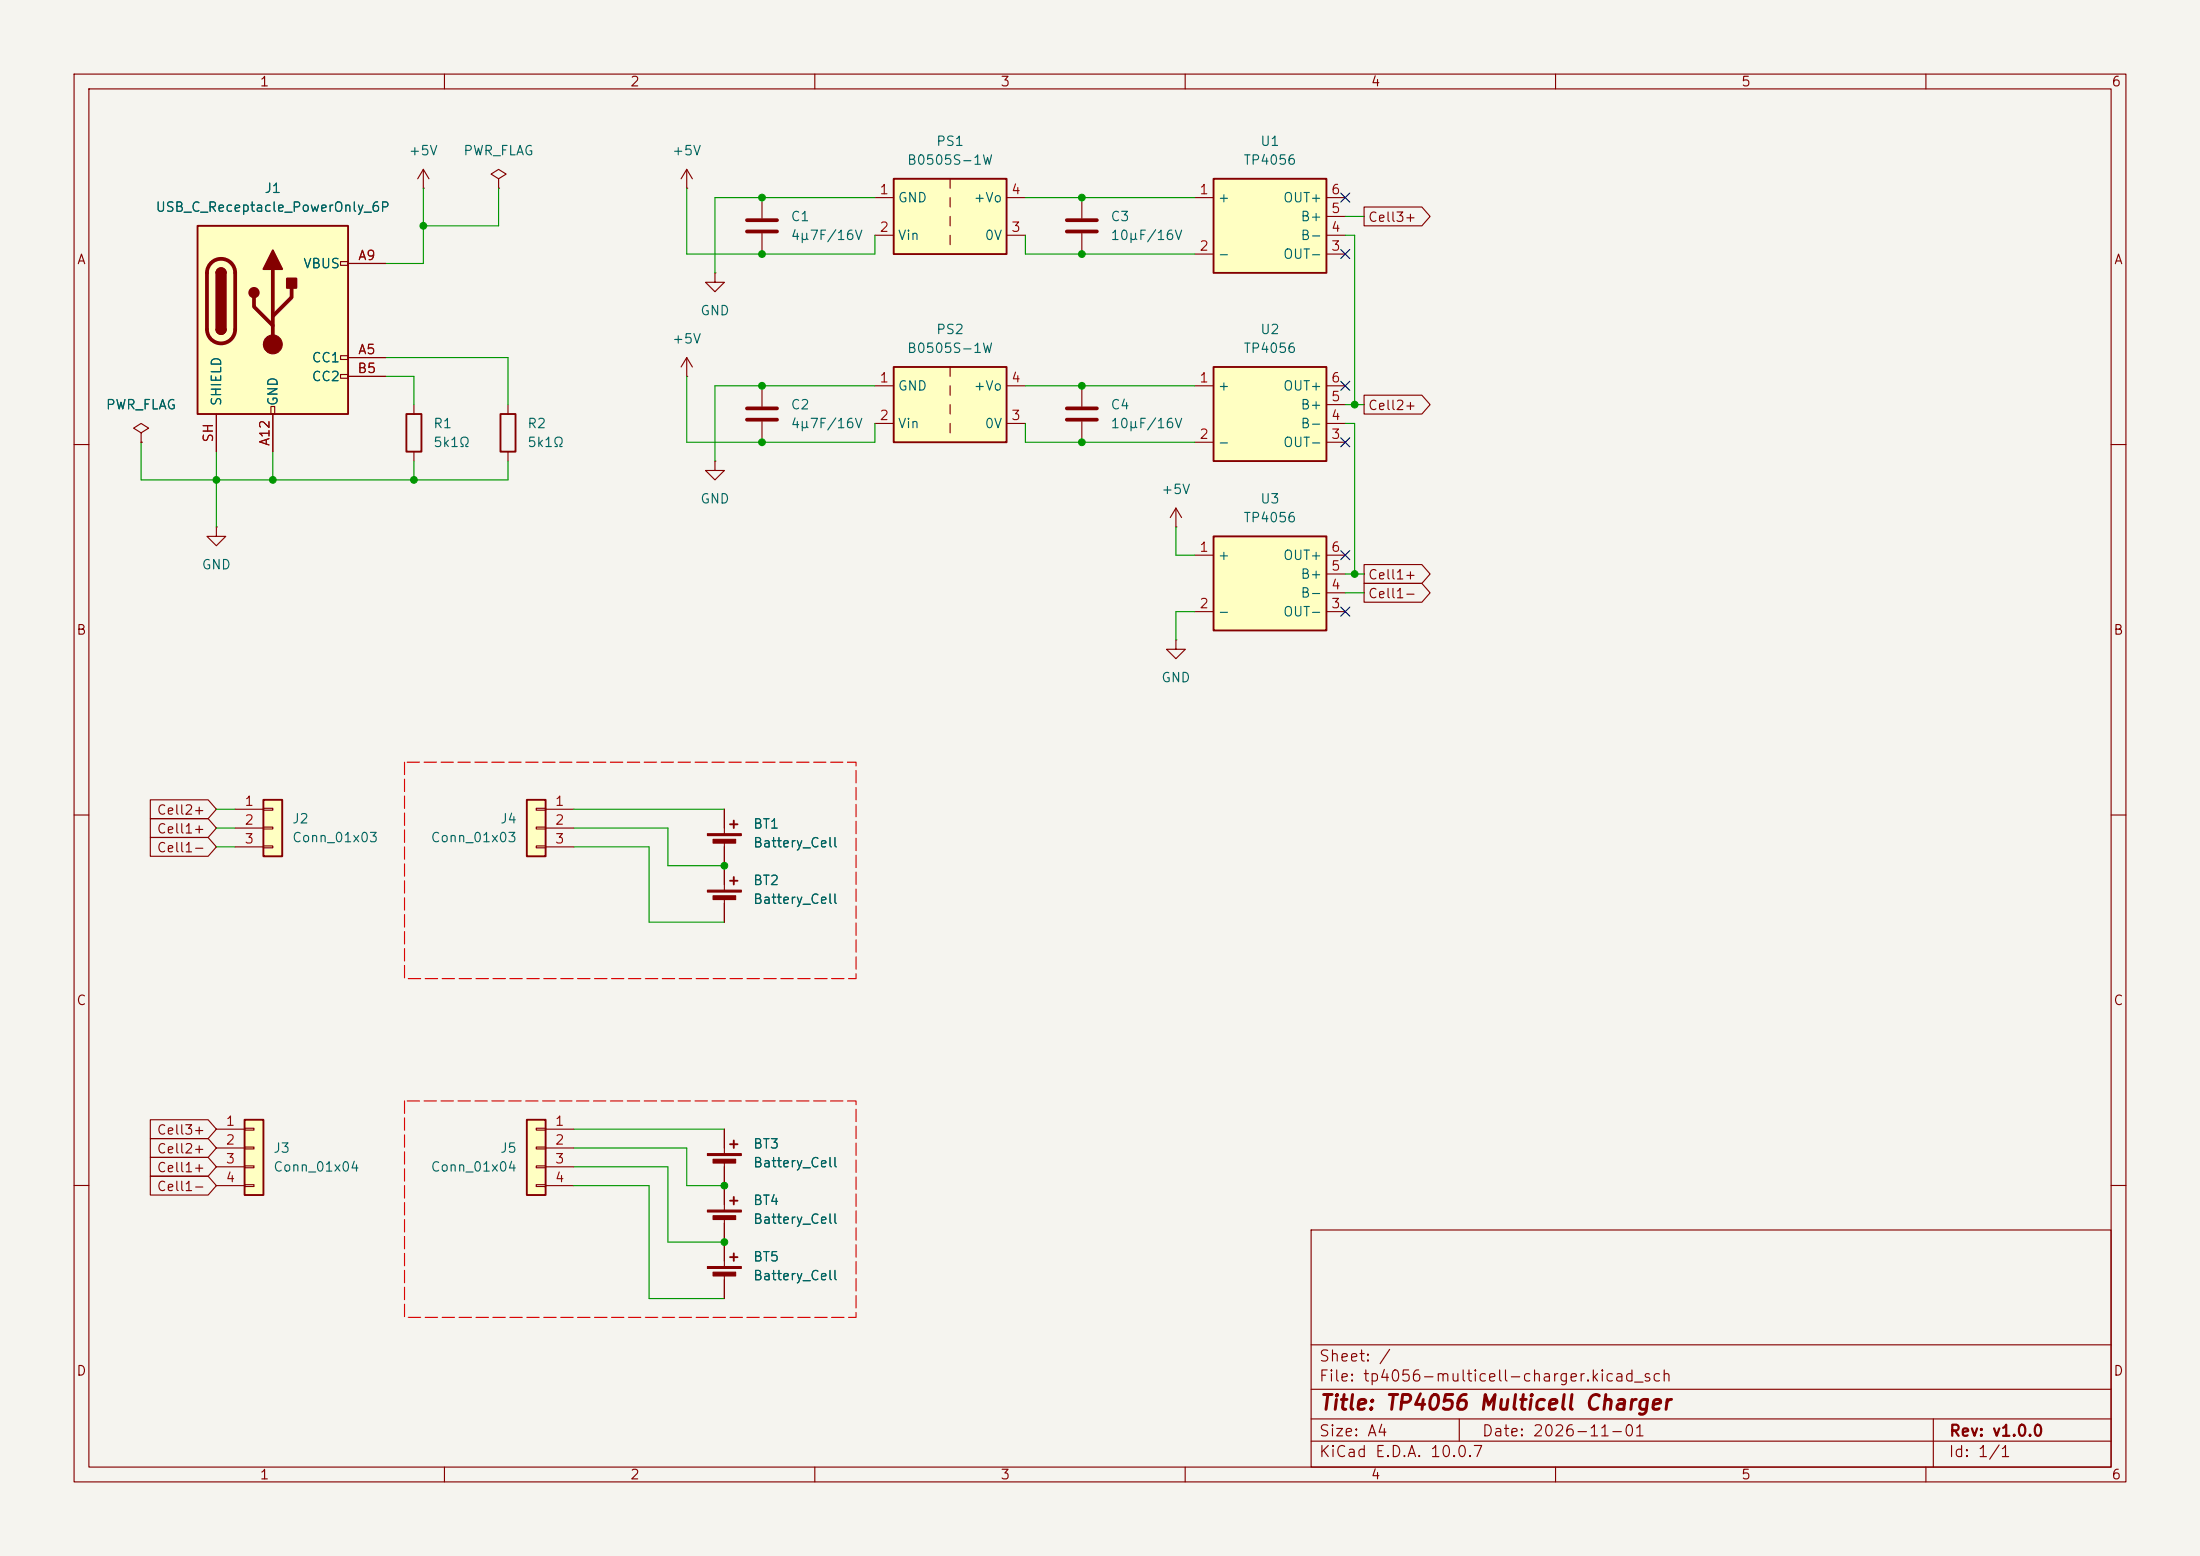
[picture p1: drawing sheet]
<svg xmlns="http://www.w3.org/2000/svg" width="297mm" height="210mm" viewBox="0 0 297 210" stroke-linecap="round" stroke-linejoin="round" font-family="sans-serif">
<path d="M0 0h297v210h-297z" fill="#f5f4ef" stroke="#f5f4ef" stroke-width=".14"/>
<g fill="none" stroke="#840000" stroke-width=".15">
<path d="M10 10h277v190h-277zM12 12h273v186h-273zM60 10v2M110 10v2M160 10v2M210 10v2M260 10v2M92.7 25.4h.1M92.7 22.9v2.5M92.7 22.9l-.8 1.2M92.7 22.9l.8 1.2M96.5 36.8v1.3h1.3l-1.3 1.3-1.3-1.3h1.3"/>
<path d="M96.5 36.8h.1M102.9 26.7v2.8M102.9 31.5v2.8M19 58.4l1.1-.6-1.1-.6-1 .6 1 .6v1.3M19 59.7h.1M92.7 50.8h.1M92.7 48.3l-.8 1.2M92.7 48.3l.8 1.2M92.7 48.3v2.5M102.9 52.1v2.8M102.9 56.9v2.8M10 60h2"/>
<path d="M29.2 71.1v1.3h1.3l-1.3 1.3-1.3-1.3h1.3M29.2 71.1h.1M285 60h2M158.7 86.4v1.2h1.3l-1.3 1.3-1.2-1.3h1.2M158.7 86.4h.1M10 110h2M285 110h2M10 160h2M177 166h108v32h-108zM285 160h2M60 198v2M110 198v2"/>
<path d="M160 198v2M177 194.5h108M177 191.5h108M177 187.5h108M177 181.5h108M197 191.5v3M210 198v2M260 198v2M261 191.5v6.5"/>
</g>
<path d="M100.8 29.7h4.1M100.8 31.2h4.1M100.8 55.1h4.1M100.8 56.6h4.1" fill="none" stroke="#840000" stroke-width=".51"/>
<path d="M163.8 24.1h15.3v12.7h-15.3z" fill="#ffffc2"/>
<path d="M163.8 24.1h15.3v12.7h-15.3z" fill="none" stroke="#840000" stroke-width=".25"/>
<path d="M161.3 26.7h2.5M161.3 34.3h2.5M179.1 26.7h2.5M179.1 34.3h2.5M179.1 31.8h2.5M179.1 29.2h2.5" fill="none" stroke="#840000" stroke-width=".15"/>
<path d="M33 151.1h2.6v10.2h-2.6z" fill="#ffffc2"/>
<path d="M33 151.1h2.6v10.2h-2.6z" fill="none" stroke="#840000" stroke-width=".25"/>
<path d="M29.2 152.4h3.8M29.2 154.9h3.8M29.2 157.5h3.8M33 152.3h1.3v.2h-1.3zM33 154.8h1.3v.3h-1.3zM33 157.4h1.3v.2h-1.3zM33 159.9h1.3v.2h-1.3zM29.2 160h3.8" fill="none" stroke="#840000" stroke-width=".15"/>
<path d="M35.6 108h2.5v7.6h-2.5z" fill="#ffffc2"/>
<path d="M35.6 108h2.5v7.6h-2.5z" fill="none" stroke="#840000" stroke-width=".25"/>
<path d="M31.7 109.2h3.9M31.7 111.8h3.9M31.7 114.3h3.9M35.6 109.1h1.2v.2h-1.2zM35.6 111.6h1.2v.3h-1.2zM35.6 114.2h1.2v.2h-1.2z" fill="none" stroke="#840000" stroke-width=".15"/>
<path d="M120.6 49.5h15.3v10.2h-15.3z" fill="#ffffc2"/>
<path d="M120.6 49.5h15.3v10.2h-15.3zM98.6 162.1h1M99.1 161.5v1.1" fill="none" stroke="#840000" stroke-width=".25"/>
<g fill="none" stroke="#840000" stroke-width=".15">
<path d="M118.1 52.1h2.5M118.1 57.2h2.5M128.3 49.5v1.3M128.3 52.1v1.2M128.3 54.6v1.3M128.3 57.2v1.2M135.9 52.1h2.5M135.9 57.2h2.5M158.7 71.1h.1M158.7 68.6l-.7 1.3M158.7 68.6l.8 1.3M158.7 68.6v2.5"/>
<path d="M97.8 160v3.3M97.8 164.3v3.3"/>
</g>
<g fill="#840000" stroke="#840000" stroke-width=".15">
<path d="M95.5 163.3h4.6v.3h-4.6z"/>
<path d="M96.3 164.1h3v.5h-3z"/>
</g>
<path d="M163.8 72.4h15.3v12.7h-15.3z" fill="#ffffc2"/>
<path d="M163.8 72.4h15.3v12.7h-15.3zM98.6 154.4h1M99.1 153.9v1" fill="none" stroke="#840000" stroke-width=".25"/>
<path d="M161.3 74.9h2.5M179.1 74.9h2.5M179.1 77.5h2.5M161.3 82.6h2.5M179.1 82.6h2.5M179.1 80h2.5M97.8 152.4v3.3M97.8 156.7v3.3" fill="none" stroke="#840000" stroke-width=".15"/>
<g fill="#840000" stroke="#840000" stroke-width=".15">
<path d="M95.5 155.7h4.6v.3h-4.6z"/>
<path d="M96.3 156.5h3v.5h-3z"/>
</g>
<path d="M71.1 151.1h2.6v10.2h-2.6z" fill="#ffffc2"/>
<path d="M71.1 151.1h2.6v10.2h-2.6z" fill="none" stroke="#840000" stroke-width=".25"/>
<path d="M72.4 152.3h1.3v.2h-1.3zM72.4 154.8h1.3v.3h-1.3zM72.4 157.4h1.3v.2h-1.3zM72.4 159.9h1.3v.2h-1.3zM73.7 152.4h3.8M73.7 154.9h3.8M73.7 157.5h3.8M73.7 160h3.8" fill="none" stroke="#840000" stroke-width=".15"/>
<path d="M26.7 30.5h20.3v25.4h-20.3z" fill="#ffffc2"/>
<g fill="none" stroke="#840000" stroke-width=".15">
<path d="M46 35.3h1v.5h-1zM47 35.6h5.1M146 26.7v2.8M146 31.5v2.8M29.2 55.9v5.1M36.6 54.9h.5v1h-.5zM36.8 55.9v5.1M46 48h1v.5h-1zM46 50.5h1v.6h-1zM47 48.3h5.1M47 50.8h5.1M68.6 54.6v1.3"/>
<path d="M146 52.1v2.8M146 56.9v2.8M68.6 61v1.2M96.5 62.2v1.3h1.3l-1.3 1.3-1.3-1.3h1.3M96.5 62.2h.1M97.8 109.2v3.3M97.8 113.5v3.3M97.8 167.6v3.3M97.8 172v3.3"/>
</g>
<path d="M26.7 30.5h20.3v25.4h-20.3zM29.2 36.8a.64 .64 0 0 1 .6-.6 .64 .64 0 0 1 .7 .6M29.2 44.5a.64 .64 0 0 0 .6 .6 .64 .64 0 0 0 .7-.6M67.6 55.9h2v5.1h-2zM98.6 111.3h1M99.1 110.7v1.1M98.6 169.7h1M99.1 169.2v1" fill="none" stroke="#840000" stroke-width=".25"/>
<path d="M28.5 35.5a1.9 1.9 0 0 1 2.1-.4 1.9 1.9 0 0 1 1.1 1.7v7.7a1.91 1.91 0 0 1-1.9 1.8 1.91 1.91 0 0 1-1.9-1.8v-7.7a1.9 1.9 0 0 1 .6-1.3zM36.8 36.3v10.2M39.4 38.9v1.2l-2.6 2.6M144 31.2h4.1M144 29.7h4.1M34.3 40.1v1.3l2.5 2.5M144 56.6h4.1M144 55.1h4.1" fill="none" stroke="#840000" stroke-width=".51"/>
<g fill="#840000" stroke="#840000" stroke-width=".25">
<path d="M29.2 36.8h1.3v7.7h-1.3z"/>
<path d="M29.4 36.4a.64 .64 0 0 1 .7-.2 .64 .64 0 0 1 .4 .6h-1.3z"/>
<path d="M29.2 44.5h1.3a.64 .64 0 0 1-.7 .6 .64 .64 0 0 1-.6-.6z"/>
<path d="M36.8 33.8l1.3 2.5h-2.5z"/>
<path d="M38.7 37.6h1.3v1.3h-1.3z"/>
<circle cx="34.3" cy="39.5" r=".63"/>
</g>
<g fill="#840000" stroke="#840000" stroke-width=".15">
<path d="M95.5 170.9h4.6v.3h-4.6z"/>
<path d="M96.3 171.7h3v.5h-3z"/>
<path d="M95.5 112.5h4.6v.3h-4.6z"/>
<path d="M96.3 113.3h3v.5h-3z"/>
<circle cx="36.8" cy="46.5" r="1.27"/>
</g>
<path d="M71.1 108h2.6v7.6h-2.6z" fill="#ffffc2"/>
<path d="M71.1 108h2.6v7.6h-2.6z" fill="none" stroke="#840000" stroke-width=".25"/>
<path d="M72.4 109.1h1.3v.2h-1.3zM72.4 111.6h1.3v.3h-1.3zM72.4 114.2h1.3v.2h-1.3zM73.7 109.2h3.8M73.7 111.8h3.8M73.7 114.3h3.8" fill="none" stroke="#840000" stroke-width=".15"/>
<path d="M163.8 49.5h15.3v12.7h-15.3z" fill="#ffffc2"/>
<path d="M163.8 49.5h15.3v12.7h-15.3zM98.6 118.9h1M99.1 118.4v1" fill="none" stroke="#840000" stroke-width=".25"/>
<g fill="none" stroke="#840000" stroke-width=".15">
<path d="M57.1 25.4h.1M57.1 22.9l-.7 1.2M57.1 22.9l.8 1.2M57.1 22.9v2.5M67.3 24.1l1-.6-1-.6-1 .6 1 .6v1.3M67.3 25.4h.1M161.3 52.1h2.5M161.3 59.7h2.5M179.1 52.1h2.5M179.1 59.7h2.5M179.1 57.2h2.5M179.1 54.6h2.5"/>
<path d="M97.8 116.8v3.3M97.8 121.2v3.3"/>
</g>
<g fill="#840000" stroke="#840000" stroke-width=".15">
<path d="M95.5 120.1h4.6v.3h-4.6z"/>
<path d="M96.3 120.9h3v.5h-3z"/>
</g>
<path d="M120.6 24.1h15.3v10.2h-15.3z" fill="#ffffc2"/>
<path d="M120.6 24.1h15.3v10.2h-15.3zM54.9 55.9h2v5.1h-2z" fill="none" stroke="#840000" stroke-width=".25"/>
<g fill="none" stroke="#840000" stroke-width=".15">
<path d="M47 35.6h5.1M118.1 26.7h2.5M118.1 31.8h2.5M128.3 24.1v1.3M128.3 26.7v1.2M128.3 29.2v1.3M128.3 31.8v1.2M135.9 26.7h2.5M135.9 31.8h2.5M184.1 27.9h7.9l1.1 1.3-1.1 1.3h-7.9zM19 59.7h.1M29.2 55.9v5.1"/>
<path d="M36.8 55.9v5.1M47 48.3h5.1M47 50.8h5.1M55.9 54.6v1.3M184.1 53.3h7.9l1.1 1.3-1.1 1.3h-7.9zM55.9 61v1.2M184.1 78.7h7.9l1.1 1.3-1.1 1.3h-7.9zM184.1 76.2h7.9l1.1 1.3-1.1 1.2h-7.9zM20.3 107.9h7.8l1.1 1.3-1.1 1.3h-7.8zM20.3 113h7.8l1.1 1.3-1.1 1.3h-7.8zM20.3 110.5h7.8l1.1 1.3-1.1 1.2h-7.8zM97.8 109.2v2.6"/>
<path d="M97.8 114.3v5.1M97.8 121.9v2.6M20.3 153.7h7.8l1.1 1.2-1.1 1.3h-7.8zM20.3 156.2h7.8l1.1 1.3-1.1 1.3h-7.8zM20.3 158.7h7.8l1.1 1.3-1.1 1.3h-7.8zM20.3 151.1h7.8l1.1 1.3-1.1 1.3h-7.8zM97.8 152.4v2.5M97.8 157.5v5.1M97.8 165.1v5.1M97.8 172.7v2.6"/>
</g>
<path d="M54.6 102.9v29.2h61v-29.2h-61M54.6 148.6v29.2h61v-29.2h-61" fill="none" stroke="#f00" stroke-width=".15" stroke-dasharray="1.7 .6"/>
<g fill="none" stroke="#009600" stroke-width=".15">
<path d="M57.1 25.4v10.2h-5M67.3 25.4v5.1h-10.2M92.7 25.4v8.9h25.4v-2.5M118.1 26.7h-21.6v10.1M138.4 26.7h22.9M138.4 31.8v2.5h22.9M181.6 31.8h1.3v22.8M181.6 29.2h2.5M19 59.7v5.1h49.6v-2.6M52.1 48.3h16.5v6.3M52.1 50.8h3.8v3.8M92.7 50.8v8.9h25.4v-2.5"/>
<path d="M118.1 52.1h-21.6v10.1M138.4 57.2v2.5h22.9M138.4 52.1h22.9M181.6 54.6h2.5M181.6 57.2h1.3v20.3M29.2 61v10.1M36.8 61v3.8M55.9 62.2v2.6M158.7 71.1v3.8h2.6M181.6 77.5h2.5M161.3 82.6h-2.6v3.8M181.6 80h2.5"/>
<path d="M29.2 109.2h2.5M29.2 114.3h2.5M29.2 111.8h2.5M77.5 111.8h12.7v5h7.6M77.5 109.2h20.3M77.5 114.3h10.1v10.2h10.2M77.5 157.5h12.7v10.1h7.6M77.5 154.9h15.2v5.1h5.1M77.5 152.4h20.3M77.5 160h10.1v15.3h10.2"/>
</g>
<path d="M181 33.7l1.2 1.2M181 26.1l1.2 1.2M182.2 33.7l-1.2 1.2M182.2 26.1l-1.2 1.2M181 59.1l1.2 1.2M181 51.5l1.2 1.2M182.2 59.1l-1.2 1.2M182.2 51.5l-1.2 1.2M181 74.3l1.2 1.2M182.2 74.3l-1.2 1.2M181 81.9l1.2 1.3M182.2 81.9l-1.2 1.3" fill="none" stroke="#000084" stroke-width=".15"/>
<g fill="#009600" stroke="#009600" stroke-width=".14">
<circle cx="182.9" cy="54.6" r=".46"/>
<circle cx="182.9" cy="77.5" r=".46"/>
<circle cx="102.9" cy="59.7" r=".46"/>
<circle cx="97.8" cy="160" r=".46"/>
<circle cx="97.8" cy="116.8" r=".46"/>
<circle cx="97.8" cy="167.6" r=".46"/>
<circle cx="29.2" cy="64.8" r=".46"/>
<circle cx="57.1" cy="30.5" r=".46"/>
<circle cx="102.9" cy="34.3" r=".46"/>
<circle cx="102.9" cy="52.1" r=".46"/>
<circle cx="36.8" cy="64.8" r=".46"/>
<circle cx="55.9" cy="64.8" r=".46"/>
<circle cx="146" cy="59.7" r=".46"/>
<circle cx="146" cy="34.3" r=".46"/>
<circle cx="146" cy="26.7" r=".46"/>
<circle cx="146" cy="52.1" r=".46"/>
<circle cx="102.9" cy="26.7" r=".46"/>
</g>
<text font-size="2" fill="#840000" x="178" y="190.8">Title: TP4056 Multicell Charger</text>
<g font-size="1.5" fill="#840000">
<text x="178" y="184.1">Sheet: /</text>
<text x="178" y="186.8">File: tp4056-multicell-charger.kicad_sch</text>
<text x="178" y="197">KiCad E.D.A. 10.0.7</text>
<text x="178" y="194.2">Size: A4</text>
<text x="200" y="194.2">Date: 2026-11-01</text>
<text x="263" y="197">Id: 1/1</text>
<text x="263" y="194.2">Rev: v1.0.0</text>
</g>
<g font-size="1.3" fill="#840000">
<text x="35" y="12">1</text>
<text x="85" y="12">2</text>
<text x="135" y="12">3</text>
<text x="185" y="12">4</text>
<text x="235" y="12">5</text>
<text x="285" y="12">6</text>
<text x="10.3" y="36">A</text>
<text x="184.6" y="30.3">Cell3+</text>
<text x="285.3" y="36">A</text>
<text x="184.6" y="55.7">Cell2+</text>
<text x="184.6" y="81.1">Cell1-</text>
<text x="184.6" y="78.5">Cell1+</text>
<text x="10.2" y="86">B</text>
<text x="285.2" y="86">B</text>
<text x="21.1" y="110.3">Cell2+</text>
<text x="21.1" y="112.8">Cell1+</text>
<text x="21.1" y="115.4">Cell1-</text>
<text x="10.2" y="136">C</text>
<text x="285.2" y="136">C</text>
<text x="21.1" y="156">Cell2+</text>
<text x="21.1" y="153.5">Cell3+</text>
<text x="21.1" y="158.5">Cell1+</text>
<text x="21.1" y="161.1">Cell1-</text>
<text x="10.2" y="186">D</text>
<text x="285.2" y="186">D</text>
<text x="35" y="200">1</text>
<text x="85" y="200">2</text>
<text x="135" y="200">3</text>
<text x="185" y="200">4</text>
<text x="235" y="200">5</text>
<text x="285" y="200">6</text>
</g>
<g font-size="1.3" fill="#006464">
<text x="55.1" y="21.3">+5V</text>
<text x="62.5" y="21.3">PWR_FLAG</text>
<text x="90.6" y="21.3">+5V</text>
<text x="122.4" y="22.6">B0505S-1W</text>
<text x="126.3" y="20">PS1</text>
<text x="167.8" y="22.6">TP4056</text>
<text x="170.1" y="20">U1</text>
<text x="20.9" y="28.9">USB_C_Receptacle_PowerOnly_6P</text>
<text x="35.6" y="26.4">J1</text>
<text x="121.1" y="27.6">GND</text>
<text x="131.3" y="27.6">+Vo</text>
<text x="164.3" y="27.6">+</text>
<text x="173.1" y="27.6">OUT+</text>
<text x="106.7" y="30.2">C1</text>
<text x="106.7" y="32.7">4μ7F/16V</text>
<text x="121.1" y="32.7">Vin</text>
<text x="132.9" y="32.7">0V</text>
<text x="149.8" y="30.2">C3</text>
<text x="149.8" y="32.7">10μF/16V</text>
<text x="164.3" y="35.3">-</text>
<text x="173.1" y="35.3">OUT-</text>
<text x="175.5" y="32.7">B-</text>
<text x="175.5" y="30.2">B+</text>
<text x="40.8" y="36.5">VBUS</text>
<text x="90.6" y="46.7">+5V</text>
<text x="94.5" y="42.9">GND</text>
<text x="122.4" y="48">B0505S-1W</text>
<text x="126.3" y="45.4">PS2</text>
<text x="167.8" y="48">TP4056</text>
<text x="170.1" y="45.4">U2</text>
<text x="42" y="49.2">CC1</text>
<text x="42" y="51.8">CC2</text>
<text x="121.1" y="53">GND</text>
<text x="131.3" y="53">+Vo</text>
<text x="164.3" y="53">+</text>
<text x="173.1" y="53">OUT+</text>
<text x="14.2" y="55.6">PWR_FLAG</text>
<text x="30.2" y="54.9" transform="rotate(-90 30.2 54.9)">SHIELD</text>
<text x="37.8" y="54.9" transform="rotate(-90 37.8 54.9)">GND</text>
<text x="58.4" y="58.1">R1</text>
<text x="71.1" y="58.1">R2</text>
<text x="106.7" y="55.6">C2</text>
<text x="106.7" y="58.1">4μ7F/16V</text>
<text x="121.1" y="58.1">Vin</text>
<text x="132.9" y="58.1">0V</text>
<text x="149.8" y="55.6">C4</text>
<text x="149.8" y="58.1">10μF/16V</text>
<text x="175.5" y="58.1">B-</text>
<text x="175.5" y="55.6">B+</text>
<text x="58.4" y="60.7">5k1Ω</text>
<text x="71.1" y="60.7">5k1Ω</text>
<text x="164.3" y="60.7">-</text>
<text x="173.1" y="60.7">OUT-</text>
<text x="94.5" y="68.3">GND</text>
<text x="156.7" y="67">+5V</text>
<text x="167.8" y="70.8">TP4056</text>
<text x="170.1" y="68.3">U3</text>
<text x="27.1" y="77.2">GND</text>
<text x="164.3" y="75.9">+</text>
<text x="173.1" y="75.9">OUT+</text>
<text x="164.3" y="83.5">-</text>
<text x="173.1" y="83.5">OUT-</text>
<text x="175.5" y="81">B-</text>
<text x="175.5" y="78.4">B+</text>
<text x="156.7" y="92.4">GND</text>
<text x="39.4" y="111.5">J2</text>
<text x="39.4" y="114">Conn_01x03</text>
<text x="58.1" y="114">Conn_01x03</text>
<text x="67.4" y="111.5">J4</text>
<text x="101.6" y="112.2">BT1</text>
<text x="101.6" y="114.7">Battery_Cell</text>
<text x="101.6" y="119.8">BT2</text>
<text x="101.6" y="122.3">Battery_Cell</text>
<text x="36.8" y="155.9">J3</text>
<text x="67.4" y="155.9">J5</text>
<text x="101.6" y="155.3">BT3</text>
<text x="36.8" y="158.4">Conn_01x04</text>
<text x="58.1" y="158.4">Conn_01x04</text>
<text x="101.6" y="157.9">Battery_Cell</text>
<text x="101.6" y="163">BT4</text>
<text x="101.6" y="165.5">Battery_Cell</text>
<text x="101.6" y="170.6">BT5</text>
<text x="101.6" y="173.1">Battery_Cell</text>
</g>
<g font-size="1.3" fill="#a90000">
<text x="118.6" y="26.5">1</text>
<text x="136.4" y="26.5">4</text>
<text x="161.8" y="26.5">1</text>
<text x="179.6" y="29.1">5</text>
<text x="179.6" y="26.5">6</text>
<text x="48.3" y="35.4">A9</text>
<text x="118.6" y="31.6">2</text>
<text x="136.4" y="31.6">3</text>
<text x="161.8" y="34.2">2</text>
<text x="179.6" y="34.2">3</text>
<text x="179.6" y="31.6">4</text>
<text x="48.2" y="50.7">B5</text>
<text x="48.3" y="48.1">A5</text>
<text x="118.6" y="51.9">1</text>
<text x="136.4" y="51.9">4</text>
<text x="161.8" y="51.9">1</text>
<text x="179.6" y="51.9">6</text>
<text x="29.1" y="59.8" transform="rotate(-90 29.1 59.8)">SH</text>
<text x="118.6" y="57">2</text>
<text x="136.4" y="57">3</text>
<text x="161.8" y="59.6">2</text>
<text x="179.6" y="59.6">3</text>
<text x="179.6" y="57">4</text>
<text x="179.6" y="54.5">5</text>
<text x="36.7" y="60.3" transform="rotate(-90 36.7 60.3)">A12</text>
<text x="161.8" y="74.8">1</text>
<text x="179.6" y="77.3">5</text>
<text x="179.6" y="74.8">6</text>
<text x="161.8" y="82.4">2</text>
<text x="179.6" y="82.4">3</text>
<text x="179.6" y="79.9">4</text>
<text x="32.9" y="109.1">1</text>
<text x="32.9" y="111.6">2</text>
<text x="74.8" y="109.1">1</text>
<text x="74.8" y="111.6">2</text>
<text x="32.9" y="114.2">3</text>
<text x="74.8" y="114.2">3</text>
<text x="30.4" y="152.3">1</text>
<text x="30.4" y="154.8">2</text>
<text x="74.8" y="152.3">1</text>
<text x="74.8" y="154.8">2</text>
<text x="30.4" y="157.3">3</text>
<text x="30.4" y="159.9">4</text>
<text x="74.8" y="157.3">3</text>
<text x="74.8" y="159.9">4</text>
</g>
</svg>
